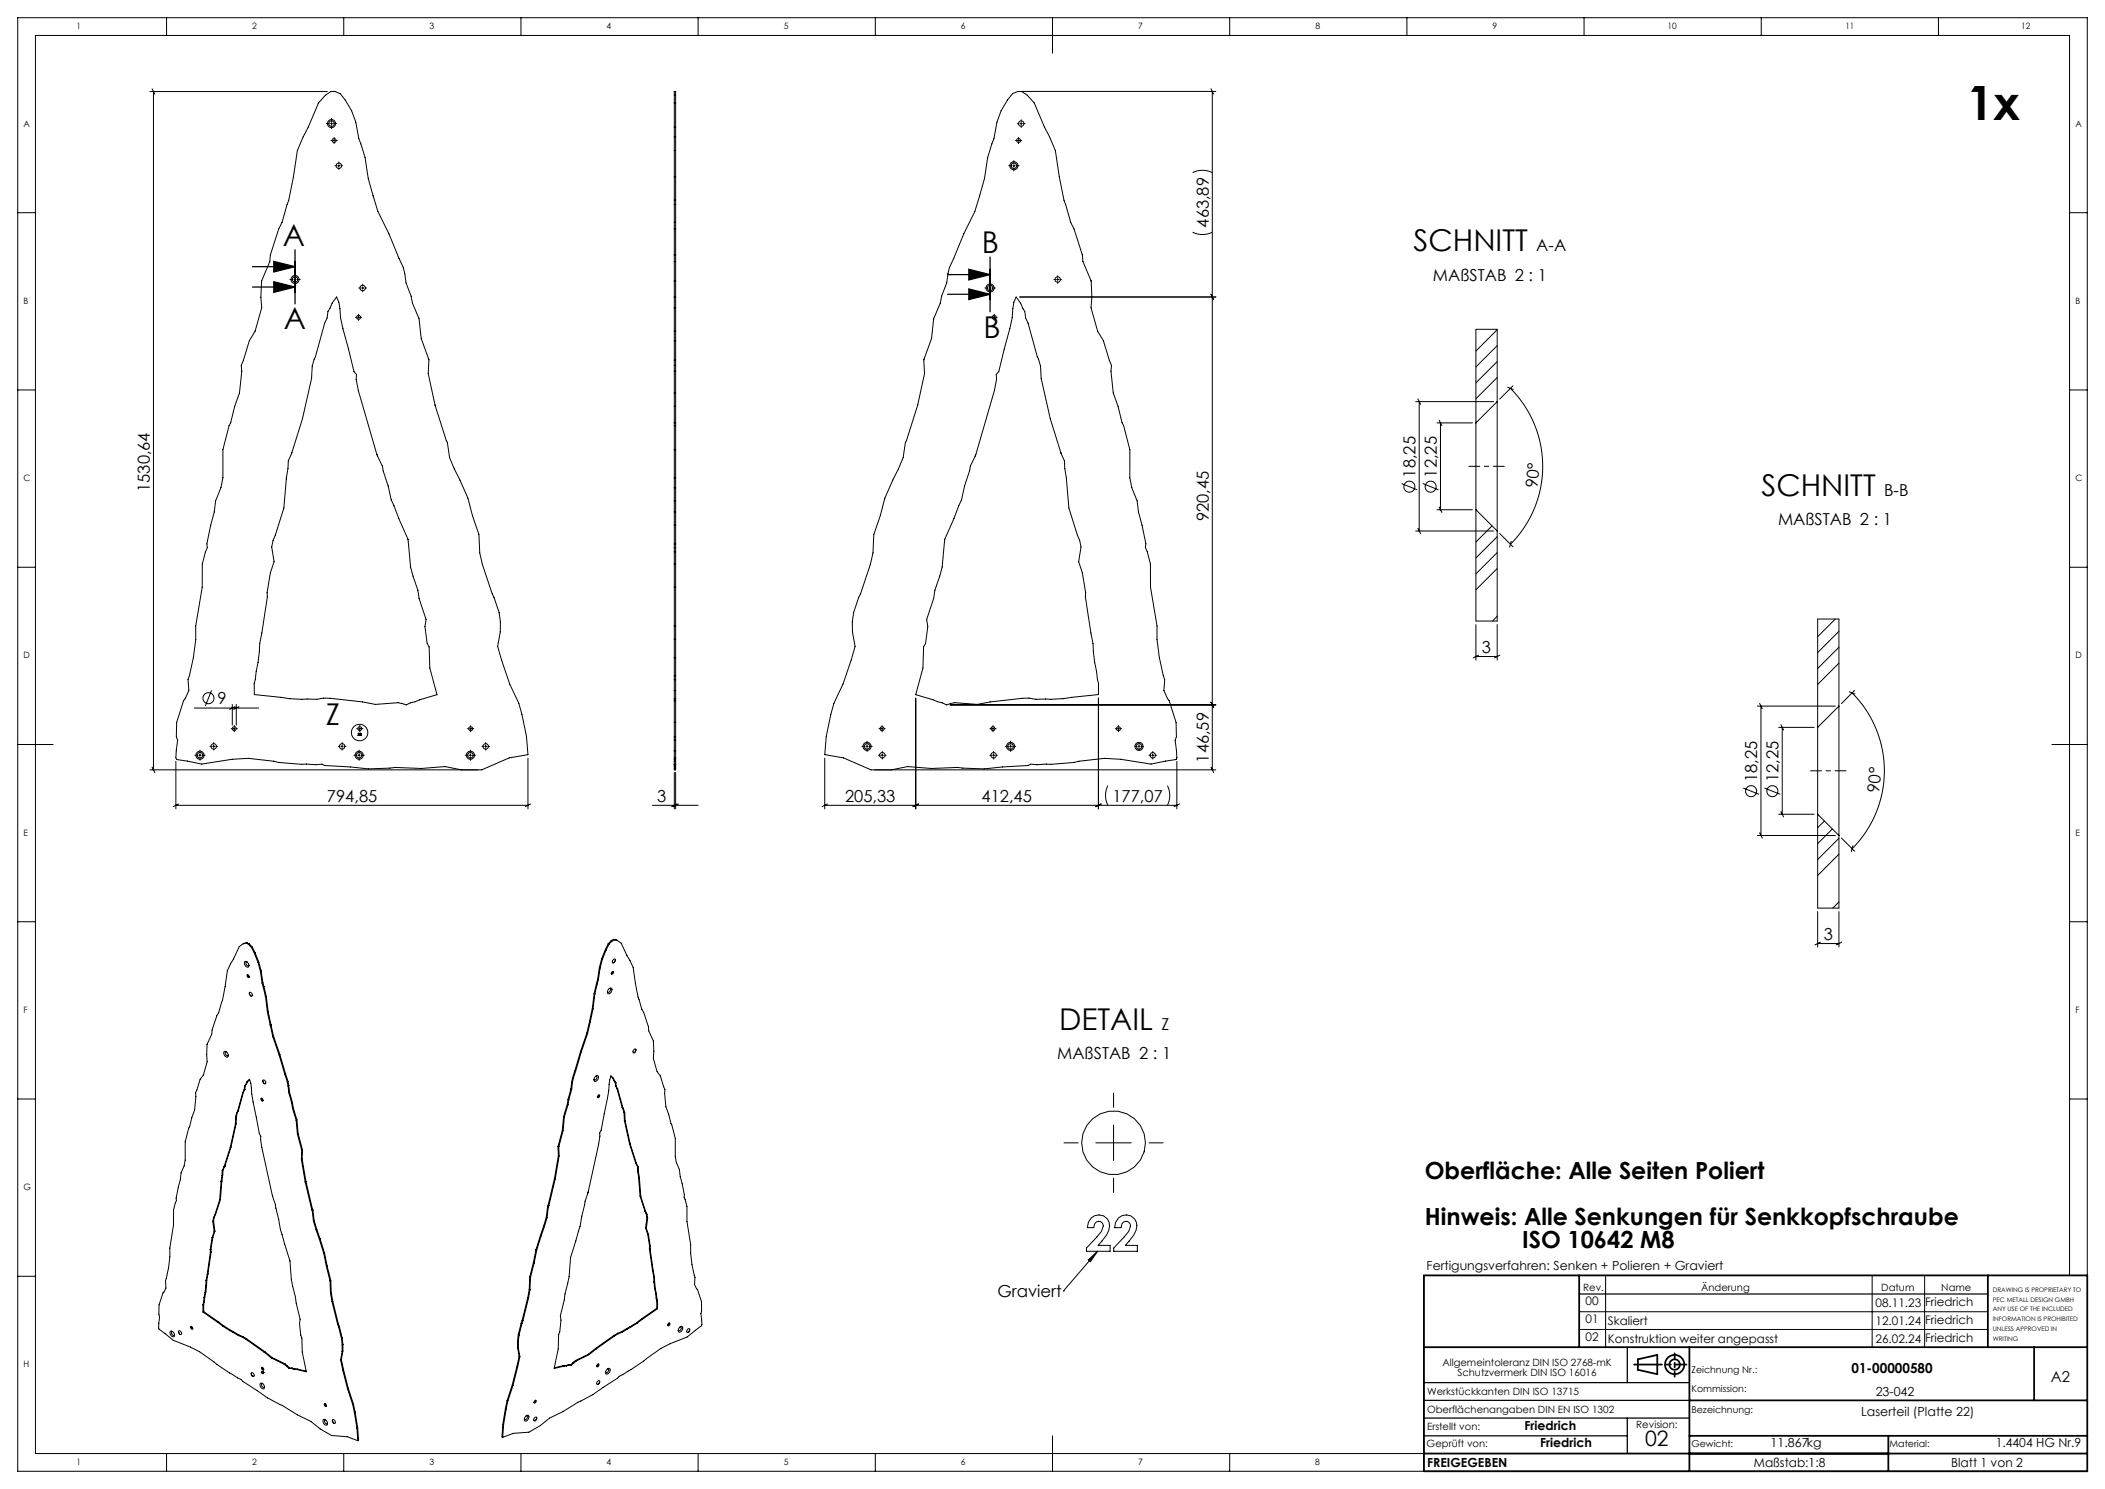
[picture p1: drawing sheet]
<svg xmlns="http://www.w3.org/2000/svg" width="594mm" height="420mm" viewBox="0 0 594 420" stroke-linecap="round" stroke-linejoin="round" font-family="sans-serif">
<g fill="none" stroke="#000" stroke-width=".28">
<path d="M47 5v5M97 5v5M147 5v5M197 5v5M247 5v5M297 5v10M347 5v5M397 5v5M447 5v5M497 5v5M547 5v5M42.3 25.8h50.1"/>
<path d="M42.9 25.1l.8 1.5M43.3 25.8v191.4M92.1 34.9h.8M93.2 34.9h.7M93.4 39.6h.3M93.5 33.4v.8M93.5 34.6v.6M93.5 35.5v.8M94 39.6h.6M94.2 34.9h.8M94.3 38.8v.2M94.3 39.3v.6"/>
<path d="M94.9 39.6h.3M190.3 25.8h.4v191.4h-.4zM190.3 38.6h.4M190.3 35.8h.4M190.3 29h.4M190.3 26.9h.4M286.6 39.6h.2M287.1 34.9h.4M287.1 39.6h.6M287.4 38.8v.2M287.4 39.3v.6M287.9 34.9h.6"/>
<path d="M288.1 39.6h.2M288.2 33.8v.4M288.2 34.6v.6M288.2 35.5v.4M288.3 25.8h54.8M288.8 34.9h.5M341.7 25l.8 1.6M342.1 25.8v191.4M5 60h5M94.3 40.3v.2M94.5 46.8h.5M95.3 46.8h.6"/>
<path d="M95.6 45.7v.4M95.6 46.4v.7M95.6 47.4v.4M96.2 46.8h.5M190.3 57.7h.4M190.3 56.5h.4M190.3 49.9h.4M190.3 42.5h.4M284.7 46.8h.8M285.8 46.8h.6M286.1 45.3v.8M286.1 46.4v.7"/>
<path d="M286.1 47.4v.8M286.7 46.8h.9M287.4 40.3v.2M336.5 48.7a6.2 6.2 0 0 1 5.6 0M584 60h5M81.8 78.8h.8M82.9 78.8h.7M83.3 77.4v.8M83.3 78.5v.7M83.3 79.5v.8M83.9 78.8h.8M190.3 79.3h.4"/>
<path d="M190.3 79.2h.4M190.3 73.8h.4M190.3 71.9h.4M190.3 64.6h.4M190.3 62.7h.4M279.4 79.8v.8M297.4 78.8h.4M298.2 78.8h.6M298.5 77.8v.4M298.5 78.5v.7M298.5 79.5v.4M299.1 78.8h.4"/>
<path d="M336.5 65.5a6.2 6.2 0 0 0 5.6 0M95 83.8l.6 1.4 .5 4.4 .7 3.1 3.1 12.1 .7 .8-.1 1.4 .6 3.2 5.2 18 1.6 3.2 .2 1.5 1.4 4.2 .9 3.9 4.7 11.2 .8 7.7 2 6.6 .4 2.3 1.9 6-.3 2 .6 4.7 .6 1 .2 5.9 2 7.5-7.5 2.3-1.2 .6-2.3-.6-6.4 .5-3.6-.7-9.1-1-1.8-.1-2 .4a53.9 53.9 0 0 1-10.1-.6l-7.5-.8-.1-3.1 1.1-5.9 .5-5.4 2.1-13.2v-1.1l.9-5.6 1-3.2-.6-4.1 .4-1.9 .6-1.4 2.4-7.7 1.3-13.3 .9-2.1 3.1-9.8 2.5-11.3 .2-3.5 3.5-12.1 .7-1.5 .2-1.8 1.2-2.4zM100.3 89.5h.3M100.9 89.5h.6M101.2 88.6v.3M101.2 89.2v.6M101.2 90.1v.3M101.3 81.2h.4M101.8 89.5h.3M102 81.2h.6M102.3 80.2v.4M102.3 80.9v.6"/>
<path d="M102.3 81.9v.4M103 81.2h.4M190.3 83.8h.4M190.3 96.1h.4M190.3 93.4h.4M190.3 86.8h.4M277.9 81.2h.9M279.1 81.2h.6M279.4 80.9v.6M279.4 81.9v.8M279.7 89.5h.2M280 81.2h.8"/>
<path d="M280.2 89.5h.7M280.5 88.6v.3M280.5 89.2v.6M280.5 90.1v.3M281.2 89.5h.2M286.7 83.8l1.3 1.7 1.2 2.4 .2 1.8 .7 1.5 3.5 12.1 .2 3.5 2.6 11.3 3 9.8 1 2.1 1.2 13.3 2.4 7.7 .7 1.4 .4 1.9-.7 4.1 1 3.2 1 5.6-.1 1.1 2.1 13.2 .5 5.4 1.1 5.9v3.1l-7.6 .8a40.8 40.8 0 0 1-12 .2l-11 1.1-3.6 .7-6.4-.5-2.3 .6-1.2-.6-7.5-2.3 2-7.5 .2-5.9 .6-1 .6-4.7-.3-2 2-6 .3-2.3 2.1-6.6 .7-7.7 4.7-11.2 .9-3.9 1.4-4.2 .2-1.5 1.6-3.2 5.2-18 .6-3.2-.1-1.4 .7-.8 3.2-12.1 .6-3.1 .5-4.4zM287.7 83.8h55.4M341.7 83l.8 1.5M422.5 93l-6 6M422.5 97.5l-6 6M5 110h5M190.3 119.2h.4"/>
<path d="M190.3 114.6h.4M190.3 110.8h.4M190.3 104.7h.4M190.3 103.1h.4M190.3 101.6h.4M399.5 113.3h22M400.1 112.5l.8 1.5M400.5 113.3v36.5M405.5 119.3h10M406.1 118.5l.8 1.5M406.5 119.3v24.5M416.5 119.3v24.5"/>
<path d="M422.5 102l-6 6M422.5 106.5l-6 6M422.5 113.3v36.5M422.5 113.3l-6 6M422.5 113.3v-20.4h-6v26.4M425.4 109.2l1.6 .7M426.2 109.5a31.1 31.1 0 0 1 0 44M426.9 108.8l-3.7 3.8M584 110h5M190.3 137.6h.4M190.3 134.8h.4M190.3 120h.4"/>
<path d="M190.3 126.8h.4M395.5 136.4l4.4 1.8M401.5 136.4l4.4 1.8M5 160h5M190.3 159.1h.4M190.3 155.6h.4M190.3 154.5h.4M190.3 153.4h.4M190.3 148.1h.4M190.3 144.4h.4M190.3 141.3h.4M399.5 149.8h22"/>
<path d="M400.1 149l.8 1.5M405.5 143.8h10M406.1 143l.8 1.5M416.5 143.8v31.4h6v-25.4M416.5 143.8l6 6M421 148.3l-4.5 4.6M422.5 151.4l-6 6M422.5 155.9l-6 6M423.2 150.5l3.7 3.7M426.4 152.7l-.4 1.6M584 160h5M190.3 176.6h.4"/>
<path d="M190.3 165.6h.4M416.5 176.2v10M422.5 173.8l-1.4 1.4M422.5 160.4l-6 6M422.5 176.2v10M517.9 174.6l-5 5M518.9 178.1l-6 6M54.8 199.7h18.2M59.7 194.7l-1.8 4.5M65.6 198.7v5.8M66.3 199.3l-1.5 .8M66.7 198.7v5.8"/>
<path d="M67.4 199.3l-1.5 .8M190.3 197.6h.4M190.3 197.1h.4M190.3 194.8h.4M190.3 190.6h.4M190.3 191.7h.4M190.3 185.5h.4M190.3 180.4h.4M258.4 196.9v31.3M268.1 198.8h75M310 196.9v31.3M341.7 198.1l.8 1.5"/>
<path d="M416.5 185.2h6M417.2 184.8l-1.5 .8M423.2 184.8l-1.5 .8M495.9 199.2h22M496.5 198.4l.8 1.5M496.9 199.2v36.5M518.9 182.6l-6 6M518.9 187.1l-6 6M518.9 199.2v-24.6h-6v30.6M518.9 199.2v36.5M518.9 199.2l-6 6M521.8 195.1l1.6 .7"/>
<path d="M522.6 195.4a31.1 31.1 0 0 1 0 44M523.3 194.7l-3.7 3.8M5 210h10M42.3 217.2h93.6l7.8-3.4 5.3-.9a44.4 44.4 0 0 0-5.2-19.9l-3.4-10.7a19.2 19.2 0 0 0-1.5-14.8l-2.8-8.3-.7-3.3-.3-5.1-1.8-5.4-1.3-4.9-5.1-11.4-.7-4.3a96.1 96.1 0 0 1-5.4-19.4l.2-3.9-2.1-6-.6-5.6-1.9-4.4-.4-2-1.4-3.7-.8-4.3-4-9.5-3.2-6.3-2.7-9.3-.9-6-1.7-5.3a20.9 20.9 0 0 0-5.3-12.7l-1.5-.6h-1.1l-1.6 1.1-1.9 2.1-6 13.5-1.1 7.4-1.3 6.6-1.9 6.2-.9 1.9-2.4 7.3-.2 1.9-2.3 5.5-.2 4.5 .2 3-1.8 6.6-1.6 2.7-2.3 7 .1 1.6-.6 6.1-1.4 3.8-3.3 12.2v8l-.6 2.8-1.5 3.7-.3 3.1-2.1 9 .1 1.1-.5 1.1-.9 3.5v6.5l-1.9 11a46.3 46.3 0 0 1-2.1 15.1l.2 3.1-1 2.3-.5 .5-2 6.2v4l.3 1-.4 2.9-.1 2.1 .2 .4 7.1 1.3 8.6-1.3 4.6-.3 7.2 .8a57.4 57.4 0 0 0 13.6 .8l.7 .4 7.2 .4 5.2 .6 7.5-.4 7.4 .3 6.7-.6 4.6 1M42.9 216.4l.8 1.5M49.6 214.8v13.4M55 213h.8M56.1 213h.6M56.4 211.6v.8M56.4 212.7v.6M56.4 213.7v.8M57.1 213h.8"/>
<path d="M59.2 210.5h.5M60 210.5h.6M60.3 209.5v.4M60.3 210.2v.6M60.3 211.2v.4M60.9 210.5h.5M65.2 205.5h.3M65.8 205.5h.6M66.1 204.7v.2M66.1 205.2v.6M66.1 206.2v.2M66.7 205.5h.3"/>
<path d="M95.5 210.5h.4M96.2 210.5h.7M96.5 209.5v.4M96.5 210.2v.6M96.5 211.2v.4M97.2 210.5h.4M99.9 213h.8M100.6 205.5h.3M101 213h.7M101.2 205.5h.6M101.3 211.6v.8M101.3 212.7v.6"/>
<path d="M101.3 213.7v.8M101.5 207.4l-.3-.1 .2-.4h-.3l.2 .1-.3 .4h.9l-.2-.1 .1-.5-.2 .1 .2 .1-.3 .4M101.5 204.7v.2M101.5 205.2v.6M101.5 206.2v.2M102 213h.8M102.1 205.5h.3M131.3 213h.8M131.9 205.5h.3M132.4 213h.7M132.5 205.5h.6M132.7 211.6v.8"/>
<path d="M132.7 212.7v.6M132.7 213.7v.8M132.8 204.7v.2M132.8 205.2v.6M132.8 206.2v.2M133.4 213h.8M133.4 205.5h.3M136 210.5h.4M136.7 210.5h.7M137.1 209.5v.4M137.1 210.2v.6M137.1 211.2v.4"/>
<path d="M137.7 210.5h.4M149 213.9v14.3M190.3 213.8h.4M190.3 214.2h.4M190.3 211.7h.4M190.3 208.8h.4M190.3 207.8h.4M190.3 203.8h.4M190.3 214.7h.4M190.3 215.5h.4M190.3 215.6h.4M190.3 215.7h.4"/>
<path d="M190.3 215.9h.4M190.3 216.3h.4M190.3 216.9h.4M190.3 217.9v10.3M190.7 217.9v10.3M232.7 213.9v14.3M243.2 210.5h.8M244.4 210.5h.6M244.7 209.1v.8M244.7 210.2v.6M244.7 211.2v.8M245.3 210.5h.8"/>
<path d="M247.9 213h.5M248 205.5h.3M248.6 205.5h.6M248.7 213h.6M248.9 204.7v.2M248.9 205.2v.6M248.9 206.2v.2M249 212v.4M249 212.7v.6M249 213.7v.4M249.5 205.5h.3M249.6 213h.5"/>
<path d="M251.5 217.2l4.6-1 6.8 .6 7.3-.3 7.5 .4 5.2-.6 7.2-.4 .7-.4 1.9 .2a71.3 71.3 0 0 0 11.8-1l7.1-.8 4.6 .3 8.6 1.3 7.1-1.3 .2-.4-.1-2.1-.4-2.9 .4-1-.1-4-2-6.2-.4-.5-1.1-2.3 .3-3.1a46.3 46.3 0 0 1-2.2-15.1l-1.8-11-.1-6.5-.9-3.5-.5-1.1 .2-1.1-2.1-9-.4-3.1-1.5-3.7-.6-2.8v-8l-3.3-12.2-1.4-3.8-.6-6.1 .2-1.6-2.3-7-1.7-2.7-1.8-6.6 .2-3-.2-4.5-2.3-5.5-.2-1.9-2.3-7.3-1-1.9-1.9-6.2-1.3-6.6-1.1-7.4-6-13.5-1.9-2.1-1.6-1.1h-1.1l-1.5 .6a20.9 20.9 0 0 0-5.2 12.7l-1.8 5.3-.9 6-2.7 9.3-3.1 6.3-4.1 9.4-.7 4.4-1.5 3.7-.4 2-1.8 4.4-.6 5.6-2.2 6 .2 3.9a96.1 96.1 0 0 1-5.4 19.4l-.6 4.3-5.2 11.4-1.3 4.9-1.8 5.4-.3 5.1-.7 3.3-2.8 8.3a19.2 19.2 0 0 0-1.5 14.8l-3.4 10.7a44.3 44.3 0 0 0-5.2 19.9l5.3 .9 7.8 3.4h97.3M279.3 213h.5M279.3 205.5h.3M279.9 205.5h.6M280.1 213h.6M280.2 204.7v.2M280.2 205.2v.6M280.2 206.2v.2M280.4 212v.4M280.4 212.7v.6M280.4 213.7v.4M280.8 205.5h.3"/>
<path d="M281 213h.5M283.7 210.5h.8M284.9 210.5h.6M285.2 209.1v.8M285.2 210.2v.6M285.2 211.2v.8M285.8 210.5h.8M314.7 205.5h.3M315.3 205.5h.6M315.6 204.7v.2M315.6 205.2v.6M315.6 206.2v.2"/>
<path d="M316.2 205.5h.3M320.3 210.5h.5M321.1 210.5h.6M321.4 209.5v.4M321.4 210.2v.6M321.4 211.2v.4M322 210.5h.5M324.2 213h.5M325 213h.6M325.3 212v.4M325.3 212.7v.6M325.3 213.7v.4"/>
<path d="M325.9 213h.5M332.1 214.8v13.4M341.7 216.4l.8 1.5M501.9 205.2h10M502.5 204.4l.8 1.5M502.9 205.2v24.5M512.9 205.2v24.5M579 210h10M49.6 227.2h99.4M50.4 226.8l-1.5 .7M149.7 226.8l-1.5 .7M184.1 227.2h12.9"/>
<path d="M191 226.8l-1.5 .7M191.4 226.8l-1.5 .7M232.7 227.2h99.4M233.5 226.8l-1.5 .7M259.2 226.8l-1.6 .7M310.7 226.8l-1.5 .7M312.6 221.6a6.2 6.2 0 0 0 0 5.6M329.4 221.6a6.2 6.2 0 0 1 0 5.6M332.9 226.8l-1.6 .7M491.9 222.3l4.5 1.8M495.9 235.7h22M496.5 234.9l.8 1.5"/>
<path d="M497.9 222.3l4.5 1.8M501.9 229.7h10M502.5 228.9l.8 1.5M512.9 229.7v26.4h6v-20.4M512.9 229.7l6 6M514.8 231.6l-1.9 1.9M517.1 233.8l-4.2 4.2M518.9 236.5l-6 6M519.6 236.4l3.7 3.7M522.9 238.6l-.5 1.6M5 260h5M512.9 257.1v10"/>
<path d="M518.9 254.4l-1.7 1.7M518.9 240.9l-6 6M518.9 257.1v10M584 260h5M68.6 266.2l-1.1 .8-3.4 6.8a43.9 43.9 0 0 1-2.4 11.8l-.5 .9-1.4 4.1v1.1l-1.4 2.9 .1 4.9-1.1 3.7-.9 1.2-1.3 3.8 .1 1.1-.4 3.9-.8 2-1.8 6.9v5.2l-.4 1.6-.8 1.9-.2 2-1.2 5.1 .1 .8-.8 2.5v4.3l-1.1 6.5a27.4 27.4 0 0 1-1.2 9.2l.1 2.1a10.5 10.5 0 0 0-1.8 8.1l-.1 3.5 4 3.2a31.9 31.9 0 0 1 12.3 6.7l3.6 2.5 3.3 1.9 .4 .4 7 4.7 4.3 2.2 4.1 2.6 3.8 1.8 2.6 2.2 3.3 1.8 4.4 .3 3 1.2M69.1 271.3a.95 .95 0 0 1 1 .4 .95 .95 0 0 1-.1 1.1l-.9-.5zM69.5 266l-.9 .2M69.5 266l.6 .4M69.7 265.9l-.2 .1M69.7 265.9l.6 .3M69.7 265.9l-1.1 .3M69.7 271.3a.52 .52 0 0 0-.2 .8 .52 .52 0 0 0 .7 .1"/>
<path d="M69.8 275l.4 .2a.32 .32 0 0 1 .2 .4 .32 .32 0 0 1-.4 .2 .32 .32 0 0 1-.2-.4zM69.9 275l.4 .6M70.1 266.4l.9 .9M70.3 266.2l-.2 .2M70.3 266.2l.9 1M70.4 279.9h.3l.4 .4a.41 .41 0 0 1-.1 .7 .41 .41 0 0 1-.6-.4zM71 267.3l.8 1.6M71.2 267.2l-.2 .1M71.2 267.2l.8 1.6M71.8 268.9l1 2.6M72 268.8l-.2 .1M72 268.8l1 2.6"/>
<path d="M72.8 271.5l.7 2.5M73 271.4l-.2 .1M73 271.4l.7 2.4M73.5 274l.5 3.3M73.7 273.8l-.2 .2M73.7 273.8l.5 3.4M74 277.3l.3 1.1M74.2 277.2l-.2 .1M74.2 277.2l.3 1.1M74.3 278.4l.7 2.9M74.5 278.3l-.2 .1M74.5 278.3l.7 2.9"/>
<path d="M168.3 277.4l.2 .1M168.3 277.4l-.6 2.9M168.5 277.5l-.6 2.9M168.6 276.2l.3 .2M168.6 276.2l-.3 1.2M168.9 276.4l-.4 1.1M169.1 272.9l.2 .1M169.1 272.9l-.5 3.3M169.3 273l-.4 3.4M169.8 270.4l.2 .1M169.8 270.4l-.7 2.5M170 270.5l-.7 2.5"/>
<path d="M170.8 267.8l.2 .2M170.8 267.8l-1 2.6M171 268l-1 2.5M171.6 266.2l.2 .1M171.6 266.2l-.8 1.6M171.8 279a.52 .52 0 0 1 .8-.2 .52 .52 0 0 1 0 .8l-.1 .2a.61 .61 0 0 1-.9 .5 .61 .61 0 0 1 0-1.1zM171.8 266.3l-.8 1.7M171.9 278.8a.52 .52 0 0 1 .2 .8 .52 .52 0 0 1-.7 .1M172.5 265.3l.2 .1M172.5 265.3l-.9 .9M172.7 274.2a.29 .29 0 0 1 .4-.1 .29 .29 0 0 1-.1 .5 .3 .3 0 0 1-.5 .2 .3 .3 0 0 1 .1-.5zM172.7 265.4l-.9 .9"/>
<path d="M172.9 274l-.4 .7M173.1 270.7a.4 .4 0 0 1 .6 0 .4 .4 0 0 1-.2 .6 .38 .38 0 0 1-.6 .3 .38 .38 0 0 1 0-.7zM173.1 265l.2 .1M173.1 265l-.6 .3M173.1 265l1.1 .3M173.3 265.1l-.6 .3M173.3 265.1l.9 .2M173.6 270.7l-.5 .9M174.2 265.3l1.1 .7 3.4 6.9a43.9 43.9 0 0 0 2.4 11.8l.5 .9 1.4 4 .1 1.2 1.3 2.8v5l1 3.7 .9 1.2 1.3 3.8-.1 1.1 .4 3.8 .8 2 1.9 6.9v5.2l.3 1.7 .8 1.9 .2 1.9 1.2 5.2-.1 .7 .8 2.6 .1 4.3 1 6.5a27.4 27.4 0 0 0 1.2 9.2l-.1 2.1a10.5 10.5 0 0 1 1.8 8.1l.2 3.4-4.1 3.2a31.9 31.9 0 0 0-12.2 6.8l-3.7 2.4-3.3 1.9-.4 .5-7 4.7-4.2 2.1-4.2 2.6-3.8 1.9-2.6 2.1-3.3 1.9-4.3 .3-3 1.1M512.9 266.1h6M513.7 265.8l-1.5 .7M519.7 265.8l-1.5 .7"/>
<path d="M63.2 296.6a.95 .95 0 0 1 1 .5 .95 .95 0 0 1-.1 1.1l-.8-.6zM63.9 296.7a.52 .52 0 0 0-.2 .7 .52 .52 0 0 0 .7 .2M70.3 280.1l.6 .9M75 281.3l.5 4.2M75.2 281.2l-.2 .1M75.2 281.2l.5 4.2M75.5 285.5l.8 3.8M75.7 285.4l-.2 .1M75.7 285.4l.8 3.8M76.3 289.3l.7 3.2M76.4 289l-.2 .1M76.5 289.2l-.2 .1"/>
<path d="M76.5 289.2l.7 3.2M77 292.5l1.8 5.1M77.2 292.4l-.2 .1M77.2 292.4l1.8 5.1M78.8 297.6l1.6 5.5M79 297.5l-.2 .1M79 297.5l1.6 5.4M163.8 296.5l.2 .2M163.8 296.5l-1.6 5.5M164 296.7l-1.6 5.4M165.6 291.4l.2 .1M165.6 291.4l-1.8 5.1"/>
<path d="M165.8 291.5l-1.8 5.2M166.3 288.2l.2 .2M166.3 288.2l-.7 3.2M166.4 288l.2 .2M166.5 288.4l-.7 3.1M166.6 288.2l-.1 .2M167.1 284.5l.2 .1M167.1 284.5l-.8 3.7M167.3 284.6l-.7 3.6M167.7 280.3l.2 .1M167.7 280.3l-.6 4.2M167.9 280.4l-.6 4.2"/>
<path d="M178.9 296a.4 .4 0 0 1 .6 .1 .4 .4 0 0 1-.2 .6 .38 .38 0 0 1-.6 .2 .38 .38 0 0 1 0-.6zM179.5 296.1l-.6 .9M5 310h5M66.4 317.1l-1.4 6.6M66.5 314.9l-.1 2.2M66.6 317l-.2 .1M66.6 317l-1.4 6.6M66.7 314.8l-.2 .1M66.7 314.8l-.1 2.2M66.8 313.8l-.3 1.1M67 313.5l-.2 .3M67 313.7l-.2 .1"/>
<path d="M67 313.7l-.3 1.1M67.2 313.3l-.2 .2M67.2 313.3l-.2 .4M68.5 308.1l-1.5 5.4M68.7 308l-.2 .1M68.7 308l-1.5 5.3M68.9 307.4l-.4 .7M69 306.3l-.1 1.1M69.1 307.3l-.2 .1M69.1 307.3l-.4 .7M69.2 306.2l-.2 .1M69.2 306.2l-.1 1.1"/>
<path d="M69.4 305.9l-.4 .4M69.6 305.8l-.2 .1M69.6 305.8l-.4 .4M69.7 305.1l.7-.7 .4 1.2a46.1 46.1 0 0 0 1.5 9.5l.9 4.7 .4 .7 .3 3.2 2.9 13.5 .9 2.6 .9 4.2a85.2 85.2 0 0 0 3.2 11.7l.4 5.3 2.5 11.1-.2 1.2 .4 3.3 .3 .8 .1 4 1.1 5.5-2.7-.6M69.7 305.1l-.3 .8M69.9 305l-.2 .1M69.9 305l-.3 .8M70.4 304.5l-.5 .5M73.6 309.8l.5 .2a.32 .32 0 0 1 .2 .4 .32 .32 0 0 1-.4 .2 .32 .32 0 0 1-.3-.4zM73.8 309.8l.4 .7M74.1 304.8l.6 .9M74.2 304.6h.3l.4 .4a.41 .41 0 0 1-.1 .7 .41 .41 0 0 1-.6-.4z"/>
<path d="M80.4 303.1l.7 2M80.6 302.9l-.2 .2M80.6 302.9l.7 2.1M81.1 305.1l.2 1.2M81.3 305l-.2 .1M81.3 305l.2 1.2M81.3 306.3l.2 1.9M81.5 308.2l.8 2.9M81.5 306.2l-.2 .1M81.5 306.2l.2 1.9M81.7 308.1l-.2 .1M81.7 308.1l.8 2.9"/>
<path d="M82.3 311.1l.2 1.5M82.5 311l-.2 .1M82.5 311l.2 1.4M82.5 312.6l1.1 3.4M82.7 312.4l-.2 .2M82.7 312.4l1.1 3.5M83.6 316l.3 3.9M83.8 315.9l-.2 .1M83.8 315.9l.3 3.8M83.9 319.9l1.2 4.5M84.1 319.7l-.2 .2M84.1 319.7l1.2 4.5"/>
<path d="M158.7 318.8l.2 .1M158.7 318.8l-1.2 4.5M158.9 318.9l-1.2 4.5M159 315l.2 .1M159 315l-.3 3.8M159.2 315.1l-.3 3.8M160.1 311.5l.2 .1M160.1 311.5l-1.1 3.5M160.3 311.6l-1.1 3.5M160.3 310.1l.2 .1M160.3 310.1l-.2 1.4M160.5 310.2l-.2 1.4"/>
<path d="M161.1 307.1l.2 .2M161.1 307.1l-.8 3M161.3 305.3l.2 .1M161.3 305.3l-.2 1.8M161.3 307.3l-.8 2.9M161.5 305.4l-.2 1.9M161.5 304.1l.3 .1M161.5 304.1l-.2 1.2M161.8 304.2l-.3 1.2M162.2 302l.2 .1M162.2 302l-.7 2.1M162.4 302.1l-.6 2.1"/>
<path d="M168 303.7a.52 .52 0 0 1 .8-.2 .52 .52 0 0 1 0 .8l-.1 .2a.61 .61 0 0 1-.9 .5 .61 .61 0 0 1 0-1zM168.1 303.6a.52 .52 0 0 1 .2 .7 .52 .52 0 0 1-.7 .1M168.8 309a.29 .29 0 0 1 .4 0 .29 .29 0 0 1-.1 .4 .3 .3 0 0 1-.5 .2 .3 .3 0 0 1 .1-.5zM169 308.8l-.4 .7M172.4 303.5l.5 .6M172.9 304.1l.2 .1M172.9 304.1l.4 .7M173.1 304.2l.4 .8M173.1 304.2l-.7-.7-.4 1.1a46.1 46.1 0 0 1-1.5 9.6l-.9 4.6-.4 .8-.3 3.1-2.9 13.5-.9 2.6-.9 4.2a85.1 85.1 0 0 1-3.2 11.7l-.4 5.3-2.5 11.1 .2 1.3-.4 3.3-.3 .8-.1 3.9-1.1 5.6 2.7-.7M173.3 304.8l.2 .2M173.3 304.8l.3 .4M173.5 305l.3 .4"/>
<path d="M173.6 305.2l.2 .2M173.6 305.2l.1 1.1M173.7 306.3l.2 .2M173.7 306.3l.4 .8M173.8 305.4l.1 1.1M173.9 306.5l.4 .7M174.1 307.1l.2 .1M174.1 307.1l1.5 5.3M174.3 307.2l1.5 5.3M175.6 312.4l.2 .1M175.6 312.4l.2 .3M175.8 312.7l.2 .2"/>
<path d="M175.8 312.7l.3 1.1M175.8 312.5l.2 .4M176 312.9l.3 1.1M176.1 313.8l.2 .2M176.1 313.8l.1 2.3M176.2 316.1l.2 .1M176.2 316.1l1.4 6.5M176.3 314l.1 2.2M176.4 316.2l1.5 6.5M314.2 308.4v4M314.2 317.4v10M584 310h5"/>
<path d="M62 338.4l-1.4 4.3M62.2 338.3l-.2 .1M62.2 338.3l-1.4 4.2M62.4 333.2v.1M62.4 333.3l-.4 5.1M62.6 333.1l-.2 .1M62.6 333.1v.1M62.6 333.2l-.2 .1M62.6 333.2l-.4 5.1M62.7 331.5l-.3 1.7M62.7 330.2v1.3M62.9 331.4l-.2 .1"/>
<path d="M62.9 331.4l-.3 1.7M62.9 330l-.2 .2M62.9 330v1.4M63.2 329.1l-.5 1.1M63.2 329v.1M63.4 329l-.2 .1M63.4 329l-.5 1M63.5 328.9l-.3 .1M63.5 328.9l-.1 .1M65 323.7l-1.8 5.3M65.2 323.6l-.2 .1M65.2 323.6l-1.7 5.3"/>
<path d="M85 327l1.1 6.4M85.1 324.4l.1 .1M85.2 324.5l-.2 2.5M85.2 326.8l-.2 .2M85.2 326.8l1.1 6.5M85.3 324.2l-.2 .2M85.3 324.2l.1 .2M85.4 324.4l-.2 .1M85.4 324.4l-.2 2.4M86.1 333.4l1.8 7.6M86.3 333.3l-.2 .1M86.3 333.3l1.8 7.6"/>
<path d="M154.7 339.9l.2 .2M154.7 339.9l-.2 .5M156.5 332.4l.2 .1M156.5 332.4l-1.8 7.5M156.5 332.3l.2 .1M156.5 332.3v.1M156.7 332.5l-1.8 7.6M156.7 332.4v.1M157.5 323.4l.2 .2M157.5 323.4l.1 2.5M157.5 323.3l.2 .1M157.5 323.3v.1"/>
<path d="M157.6 325.9l.2 .1M157.6 325.9l-1.1 6.4M157.7 323.6l.1 2.4M157.7 323.4v.2M157.8 326l-1.1 6.4M177.6 322.6l.3 .1M177.6 322.6l1.7 5.3M177.9 322.7l1.7 5.4M179.3 327.9l.3 .2M179.3 327.9l.1 .2M179.4 328.1l.2 .1M179.4 328.1l.5 1"/>
<path d="M179.6 328.1v.1M179.6 328.2l.5 1M179.9 329.1l.2 .1M179.9 329.1l.1 1.4M180 330.5l.2 .1M180 330.5l.2 1.6M180.1 329.2l.1 1.4M180.2 330.6l.2 1.6M180.2 332.2l.2 .2M180.2 332.2l.4 5.2M180.2 332.1l.2 .1M180.2 332.1v.1"/>
<path d="M180.4 332.4l.4 5.1M180.4 332.2v.2M180.6 337.4l.2 .1M180.6 337.4l1.4 4.2M180.8 337.5l1.4 4.2M300.2 322.4h4M309.2 322.4h10M314.2 332.4v4M324.2 322.4h4M5 360h5M58.5 359.5l-.4 1.7M58.7 359.3l-.2 .2"/>
<path d="M58.7 359.3l-.3 1.8M59.3 352.5l.1 .8M59.4 353.3l-.9 6.2M59.5 352.4l-.2 .1M59.5 352.4l.1 .8M59.6 353.2l-.2 .1M59.6 353.2l-.9 6.1M59.8 349.1l-.5 3.4M60.1 349l-.3 .1M60.1 349l-.6 3.4M60.1 344.5l.3 2.9M60.3 344.4l-.2 .1"/>
<path d="M60.3 344.4l.3 2.9M60.3 343.4l-.2 1.1M60.4 347.4l-.6 1.7M60.5 343.3l-.2 .1M60.5 343.3l-.2 1.1M60.6 342.7l-.3 .7M60.6 347.3l-.2 .1M60.6 347.3l-.5 1.7M60.8 342.5l-.2 .2M60.8 342.5l-.3 .8M87.9 341l.2 .4M88.1 341.4l.3 3"/>
<path d="M88.1 340.9l-.2 .1M88.1 340.9l.2 .4M88.3 341.3l-.2 .1M88.3 341.3l.4 3M88.4 344.4l.8 2.5M88.7 344.3l-.3 .1M88.7 344.3l.7 2.5M89.2 346.9l.9 2.6M89.4 346.8l-.2 .1M89.4 346.8l.9 2.6M90.1 349.5l1.3 4.1M90.3 349.4l-.2 .1"/>
<path d="M90.3 349.4l1.3 4.1M91.4 353.6l.7 3.6M91.6 353.5l-.2 .1M91.6 353.5l.7 3.6M92.1 357.2l1 4.1M92.3 357.1l-.2 .1M92.3 357.1l1 4.1M150.5 356.1l.2 .2M150.5 356.1l-1 4.1M150.7 356.3l-1 4.1M151.2 352.5l.2 .1M151.2 352.5l-.7 3.6"/>
<path d="M151.4 352.6l-.7 3.7M152.5 348.5l.2 .1M152.5 348.5l-1.3 4M152.7 348.6l-1.3 4M153.4 345.9l.2 .1M153.4 345.9l-.9 2.6M153.6 346l-.9 2.6M154.2 343.4l.2 .1M154.2 343.4l-.8 2.5M154.4 343.5l-.8 2.5M154.5 340.4l.2 .1M154.5 340.4l-.3 3"/>
<path d="M154.7 340.5l-.3 3M154.9 340.1l-.2 .4M182 341.6l.2 .1M182 341.6l.3 .8M182.2 346.4l.2 .1M182.2 346.4l.6 1.7M182.2 341.7l.4 .8M182.3 342.4l.3 .1M182.3 342.4l.3 1M182.4 346.5l.6 1.7M182.6 342.5l.2 1.1M182.6 343.4l.2 .2"/>
<path d="M182.6 343.4l-.4 3M182.8 343.6l-.4 2.9M182.8 348.1l.2 .1M182.8 348.1l.5 3.3M183 348.2l.5 3.3M183.2 352.2l.3 .1M183.2 352.2l.9 6.2M183.3 351.4l.2 .1M183.3 351.4l-.1 .8M183.5 352.3l.8 6.2M183.5 351.5v.8M184.1 358.4l.2 .1"/>
<path d="M184.1 358.4l.4 1.7M184.3 358.5l.4 1.8M307.1 355.4l2.6-2.5-2 3zM307.9 343.5a3.1 3.1 0 0 1 4-.3 3.1 3.1 0 0 1 1 3.9l-.6 1.2-2.4 3h3.4v1.6h-6.7v-.9l4.2-4.7 .5-1.5a1.28 1.28 0 0 0-.9-1.3 1.28 1.28 0 0 0-1.5 .7l-.3 1.1h-1.8l.3-1.5zM309.7 352.9l-9.6 11.2M315.6 343.5a3.1 3.1 0 0 1 4-.3 3.1 3.1 0 0 1 1 3.9l-.6 1.2-2.4 3h3.3v1.6h-6.6v-.9l4.2-4.7 .5-1.5a1.28 1.28 0 0 0-1-1.3 1.28 1.28 0 0 0-1.4 .7l-.3 1.1h-1.8l.3-1.5zM401.8 359.7v55.3M453.1 359.7v20.3M528.3 359.7v20.3M543.1 359.7v20.3M584 359.7v-349.7h-574v400h391.8M589 359.7v-354.7h-584v410h584"/>
<path d="M48.1 375.5a.95 .95 0 0 1 1 .5 .95 .95 0 0 1-.1 1.1l-.9-.6zM48.7 375.6a.52 .52 0 0 0-.2 .7 .52 .52 0 0 0 .7 .2M50.4 375.5l.5 .9M50.5 375.4h.2l.4 .4a.41 .41 0 0 1-.1 .7 .41 .41 0 0 1-.5-.5zM53.8 374.2l.5 .2a.32 .32 0 0 1 .1 .4 .32 .32 0 0 1-.4 .2 .32 .32 0 0 1-.2-.4zM54 374.1l.4 .7M57.3 368v2.1M57.3 370.1l4.2 3M57.4 367.4l-.1 .6M57.5 367.9l-.2 .1M57.5 367.9v2.1M57.5 370l-.2 .1"/>
<path d="M57.5 370l4.3 2.9M57.6 366l-.2 1.4M57.6 367.3l-.2 .1M57.6 367.3l-.1 .6M57.8 365.9l-.2 .1M57.8 365.9l-.2 1.4M57.9 364.5l-.3 1.5M58.1 364.4l-.2 .1M58.1 364.4l-.3 1.5M58.1 362.7l-.2 1.8M58.1 361.2v1.5M58.3 362.5l-.2 .2"/>
<path d="M58.3 362.5l-.2 1.9M58.4 361.1l-.3 .1M58.4 361.1l-.1 1.4M61.5 373.1l1.4 1M61.8 372.9l-.3 .2M61.8 372.9l1.4 1.1M62.9 374.1l2 1.2M63.2 374l-.3 .1M63.2 374l1.9 1.2M64.9 375.3l.8 .5M65.1 375.2l-.2 .1M65.1 375.2l.8 .5"/>
<path d="M65.7 375.8l1.5 .9M65.9 375.7l1.6 .9M65.9 375.7l-.2 .1M67.2 376.7l1.2 .4M67.5 376.6l-.3 .1M67.5 376.6l1.1 .4M68.4 377.1l1 .7M68.6 377l-.2 .1M68.6 377l1 .6M69.4 377.8l5.1 3.6M69.6 377.6l-.2 .2M69.6 377.6l5.2 3.7"/>
<path d="M93.1 361.3l.2 3.5M93.3 364.8l.4 2.3M93.3 361.2l-.2 .1M93.3 361.2l.2 3.4M93.5 364.6l-.2 .2M93.5 364.6l.4 2.4M93.7 367.1l1.6 6.4M93.9 367l-.2 .1M93.9 367l1.6 6.4M95.3 373.5l.2 .8M95.5 373.4l-.2 .1M95.5 373.4l.2 .7"/>
<path d="M95.5 374.3l.9 3.2M95.7 374.1l-.2 .2M95.7 374.1l.9 3.3M96.4 377.5l.2 1.9M96.6 379.4l-.1 1.8M96.6 377.4l-.2 .1M96.6 377.4l.2 1.9M96.8 379.3l-.2 .1M96.8 379.3v1.8M146 378.3l.3 .1M146 378.3l.1 1.8M146.2 376.5l.3 .1"/>
<path d="M146.2 376.5l-.2 1.8M146.3 378.4v1.9M146.5 376.6l-.2 1.8M147.1 373.2l.2 .1M147.1 373.2l-.9 3.3M147.3 373.3l-.8 3.3M147.3 372.4l.3 .1M147.3 372.4l-.2 .8M147.6 372.5l-.3 .8M148.9 366l.2 .2M148.9 366l-1.6 6.4M149.1 366.2l-1.5 6.3"/>
<path d="M149.3 363.7l.3 .1M149.3 363.7l-.4 2.3M149.5 360.2l.2 .2M149.5 360.2l-.2 3.5M149.6 363.8l-.5 2.4M149.7 360.4l-.1 3.4M173.2 376.7l.2 .1M173.2 376.7l-5.1 3.6M173.4 376.8l-5.1 3.7M174.2 376.1l.3 .1M174.2 376.1l-1 .6M174.5 376.2l-1.1 .6"/>
<path d="M175.4 375.7l.2 .1M175.4 375.7l-1.2 .4M175.6 375.8l-1.1 .4M176.9 374.7l.2 .1M176.9 374.7l-1.5 1M177.1 374.8l-1.5 1M177.7 374.3l.2 .1M177.7 374.3l-.8 .4M177.9 374.4l-.8 .4M179.7 373.1l.2 .1M179.7 373.1l-2 1.2M179.9 373.2l-2 1.2"/>
<path d="M181.1 372l.2 .1M181.1 372l-1.4 1.1M181.3 372.1l-1.4 1.1M184.5 360.1l.2 .2M184.5 360.1v1.5M184.5 361.6l.2 .1M184.5 361.6l.2 1.9M184.7 360.3v1.4M184.7 361.7l.2 1.9M184.7 363.5l.2 .1M184.7 363.5l.3 1.4M184.9 363.6l.3 1.4"/>
<path d="M185 364.9l.2 .1M185 364.9l.2 1.4M185.2 366.3l.2 .2M185.2 366.3l.1 .7M185.2 365l.2 1.5M185.3 369l.2 .1M185.3 369l-4.2 3M185.3 367l.3 .1M185.3 367v2M185.4 366.5l.2 .6M185.5 369.1l-4.2 3M185.6 367.1l-.1 2"/>
<path d="M188.6 373.3a.29 .29 0 0 1 .5 0 .29 .29 0 0 1-.2 .4 .3 .3 0 0 1-.4 .2 .3 .3 0 0 1 0-.5zM188.8 373.2l-.4 .7M191.8 374.4a.52 .52 0 0 1 .8-.2 .52 .52 0 0 1 0 .9l-.1 .1a.61 .61 0 0 1-.9 .5 .61 .61 0 0 1 0-1zM191.9 374.3a.52 .52 0 0 1 .2 .7 .52 .52 0 0 1-.7 .2M194.1 374.9a.4 .4 0 0 1 .6 .1 .4 .4 0 0 1-.2 .6 .38 .38 0 0 1-.6 .2 .38 .38 0 0 1 0-.6zM194.6 375l-.5 .9M300.1 364.1h.1M445.6 375h115.3M445.6 370h115.3M70.9 387.4l.5 .9M71 387.2h.2l.4 .4a.41 .41 0 0 1-.1 .7 .41 .41 0 0 1-.5-.4zM73.5 390.2a.95 .95 0 0 1 1 .5 .95 .95 0 0 1-.1 1.1l-.8-.6z"/>
<path d="M73.8 387.1h.1M73.8 387.2l.5 .3M73.8 385.7l.5 .2a.32 .32 0 0 1 .1 .4 .32 .32 0 0 1-.4 .2 .32 .32 0 0 1-.2-.4zM73.8 386.9h.2l.1 .4M73.8 386.9h.1M73.9 386.8l-.1 .1M73.9 387.1h.1M73.9 387.1h-.1M74 386.9h-.2M74 386.9v.1M74 386.9h-.1M74 386.9h.1"/>
<path d="M74 387l-.1 .1M74 387h.1M74 385.7l.4 .7M74.1 387.3h.1M74.1 387.1l.2-.1v.4M74.1 387.1h.1M74.1 390.3a.52 .52 0 0 0-.2 .7 .52 .52 0 0 0 .7 .2M74.2 387l-.1 .1M74.2 387.1h.1M74.2 387.2h.1M74.2 387.2l-.1 .1M74.3 387.1l-.1 .1"/>
<path d="M74.3 387.1h.1M74.3 387.4v.1M74.5 381.4l2.1 1.7M74.8 381.3l-.3 .1M74.8 381.3l2 1.6M76.6 383.1l3.6 1.7M76.8 382.9l-.2 .2M76.8 382.9l3.6 1.8M80.2 384.8l.7 .6M80.4 384.7l-.2 .1M80.4 384.7l.7 .5M80.9 385.4l.6 .6"/>
<path d="M81.1 385.2l-.2 .2M81.1 385.2l.6 .7M81.5 386h.7M81.7 385.9l-.2 .1M81.7 385.9h.7M82.2 386l.8 .2M82.4 385.9l-.2 .1M82.4 385.9l.8 .2M83 386.2l.7 .1M83.2 386.1l-.2 .1M83.2 386.1l.7 .1M83.9 386.2l-.2 .1"/>
<path d="M83.9 386.2l2.5 .6M91.5 396l.5 .1a.32 .32 0 0 1 .1 .5 .32 .32 0 0 1-.4 .1 .32 .32 0 0 1-.2-.3zM91.7 395.9l.4 .7M96.1 383.6l.6 2.9M96.3 383.5l-.2 .1M96.3 383.5l.6 2.9M96.5 381.2l-.4 2.4M96.7 386.5l1.4 5.2M96.8 381.1l-.3 .1M96.8 381.1l-.5 2.4M96.9 386.4l-.2 .1M96.9 386.4l1.4 5.2"/>
<path d="M98.1 391.7l1.4 4.4M98.3 391.6l-.2 .1M98.3 391.6l1.4 4.4M99.5 396.1l.5 2.3M99.7 396l-.2 .1M99.7 396l.5 2.3M100 398.4l.7 4.5M100.2 398.3l-.2 .1M100.2 398.3l.7 4.4M142.6 397.3l.2 .2M142.6 397.3l-.7 4.5M142.8 397.5l-.7 4.4"/>
<path d="M143.1 395l.2 .1M143.1 395l-.5 2.3M143.3 395.1l-.5 2.4M144.6 390.6l.2 .2M144.6 390.6l-1.5 4.4M144.8 390.8l-1.5 4.3M145.9 385.4l.2 .1M145.9 385.4l-1.3 5.2M146.1 380.1l.2 .2M146.1 380.1l.4 2.5M146.1 385.5l-1.3 5.3M146.3 380.3l.4 2.4"/>
<path d="M146.5 382.6l.2 .1M146.5 382.6l-.6 2.8M146.7 382.7l-.6 2.8M148.4 399.5a.52 .52 0 0 1 .8-.2 .52 .52 0 0 1-.1 .8v.2a.61 .61 0 0 1-1 .5 .61 .61 0 0 1 0-1zM148.5 399.4a.52 .52 0 0 1 .2 .7 .52 .52 0 0 1-.7 .1M150.9 395.1a.29 .29 0 0 1 .4 0 .29 .29 0 0 1-.1 .4 .3 .3 0 0 1-.5 .2 .3 .3 0 0 1 .1-.5zM150.9 399.9a.4 .4 0 0 1 .6 0 .4 .4 0 0 1-.2 .6 .38 .38 0 0 1-.6 .2 .38 .38 0 0 1 0-.6zM151.1 395l-.4 .6M151.5 399.9l-.6 .9M158.9 385.2l.2 .1M158.9 385.2l-2.5 .6M159.6 385.2l.3 .1"/>
<path d="M159.6 385.2h-.7M159.9 385.3h-.8M160.4 384.9l.2 .2M160.4 384.9l-.8 .3M160.6 385.1l-.7 .2M161.1 384.9l.2 .2M161.1 384.9h-.7M161.3 385.1h-.7M161.7 384.3l.3 .1M161.7 384.3l-.6 .6M162 384.4l-.7 .7M162.4 383.8l.2 .1"/>
<path d="M162.4 383.8l-.7 .5M162.6 383.9l-.6 .5M166 382l.2 .1M166 382l-3.6 1.8M166.2 382.1l-3.6 1.8M168.1 380.3l.2 .2M168.1 380.3l-2.1 1.7M168.3 380.5l-2.1 1.6M168.6 384.9a.29 .29 0 0 1 .4 0 .29 .29 0 0 1-.1 .4 .3 .3 0 0 1-.5 .2 .3 .3 0 0 1 .1-.5zM168.7 389.6a.4 .4 0 0 1 .6 .1 .4 .4 0 0 1-.2 .6 .38 .38 0 0 1-.6 .2 .38 .38 0 0 1 0-.7zM168.8 384.7l-.4 .7M169.2 389.6l-.5 .9"/>
<path d="M171.3 386.2a.52 .52 0 0 1 .8-.1 .52 .52 0 0 1 0 .8l-.1 .2a.61 .61 0 0 1-.9 .5 .61 .61 0 0 1 0-1.1zM171.4 386.1a.52 .52 0 0 1 .2 .7 .52 .52 0 0 1-.7 .2M47 410v5M91.2 400.5a.95 .95 0 0 1 1 .4 .95 .95 0 0 1-.1 1.1l-.8-.6zM91.9 400.5a.52 .52 0 0 0-.2 .7 .52 .52 0 0 0 .7 .2M93.8 400.6l.5 .9M93.9 400.4h.3l.3 .4a.41 .41 0 0 1 0 .7 .41 .41 0 0 1-.6-.4zM97 410v5M100.7 402.9l.3 3.5M100.9 402.7l-.2 .2M100.9 402.7l.3 3.6-.2 .1M141.9 401.8l.2 .1"/>
<path d="M141.9 401.8l-.3 3.5 .3 .1M142.1 401.9l-.2 3.5M147 410v5M197 410v5M247 410v5M297 405v10M347 410v5"/>
<circle cx="93.5" cy="34.9" r="1.14"/>
<circle cx="93.5" cy="34.9" r=".77"/>
<circle cx="94.3" cy="39.6" r=".56"/>
<circle cx="287.4" cy="39.6" r=".56"/>
<circle cx="288.2" cy="34.9" r=".77"/>
<circle cx="95.6" cy="46.8" r=".77"/>
<circle cx="286.1" cy="46.8" r=".77"/>
<circle cx="286.1" cy="46.8" r="1.14"/>
<circle cx="83.3" cy="78.8" r=".77"/>
<circle cx="83.3" cy="78.8" r="1.14"/>
<circle cx="298.5" cy="78.8" r=".77"/>
<circle cx="101.2" cy="89.5" r=".56"/>
<circle cx="102.3" cy="81.2" r=".77"/>
<circle cx="279.4" cy="81.2" r=".77"/>
<circle cx="279.4" cy="81.2" r="1.14"/>
<circle cx="280.5" cy="89.5" r=".56"/>
<circle cx="397.7" cy="137.3" r="1.56"/>
<circle cx="403.7" cy="137.3" r="1.56"/>
<circle cx="58.8" cy="196.9" r="1.56"/>
<circle cx="56.4" cy="213" r="1.14"/>
<circle cx="56.4" cy="213" r=".77"/>
<circle cx="60.3" cy="210.5" r=".77"/>
<circle cx="66.1" cy="205.5" r=".56"/>
<circle cx="96.5" cy="210.5" r=".77"/>
<circle cx="101.3" cy="213" r=".77"/>
<circle cx="101.3" cy="213" r="1.14"/>
<circle cx="101.5" cy="206.6" r="2.32"/>
<circle cx="101.5" cy="205.5" r=".56"/>
<circle cx="132.7" cy="213" r="1.14"/>
<circle cx="132.7" cy="213" r=".77"/>
<circle cx="132.8" cy="205.5" r=".56"/>
<circle cx="137.1" cy="210.5" r=".77"/>
<circle cx="244.7" cy="210.5" r="1.14"/>
<circle cx="244.7" cy="210.5" r=".77"/>
<circle cx="248.9" cy="205.5" r=".56"/>
<circle cx="249" cy="213" r=".77"/>
<circle cx="280.2" cy="205.5" r=".56"/>
<circle cx="280.4" cy="213" r=".77"/>
<circle cx="285.2" cy="210.5" r="1.14"/>
<circle cx="285.2" cy="210.5" r=".77"/>
<circle cx="315.6" cy="205.5" r=".56"/>
<circle cx="321.4" cy="210.5" r=".77"/>
<circle cx="321.4" cy="210.5" r="1.14"/>
<circle cx="325.3" cy="213" r=".77"/>
<circle cx="494.1" cy="223.2" r="1.56"/>
<circle cx="500.1" cy="223.2" r="1.56"/>
<circle cx="314.2" cy="322.4" r="9"/>
</g>
<g fill="none" stroke="#000" stroke-width=".35">
<path d="M71.3 75.2h12M77.3 73.7l6 1.5-6 1.5zM77.3 79.5l6 1.5-6 1.5zM83.3 70.5v15.2M267.4 77.5h12M273.4 76l6 1.5-6 1.5zM279.4 72.5v15.5M71.3 81h12M267.4 83h12M273.4 81.5l6 1.5-6 1.5zM445.6 365h115.3M459.2 380v10"/>
<path d="M401.8 400h74.9M401.8 390h74.9M401.8 395h74.9M459.2 400v10M401.8 405h57.4"/>
</g>
<g fill="none" stroke="#000" stroke-width=".5">
<path d="M401.8 359.7h187.2v55.3h-187.2zM445.6 359.7v20.3M560.9 359.7v20.3M401.8 380h187.2M476.7 380v35M574 380v15M462.2 383.4l5.5-1.2v5.4l-5.5-1.2zM476.7 395h112.3M401.8 410h187.2M476.7 405h112.3M532.9 405v10"/>
<circle cx="472.6" cy="384.9" r="2.72"/>
<circle cx="472.6" cy="384.9" r="1.47"/>
</g>
<path d="M461.1 384.9h14.8" fill="none" stroke="#000" stroke-width=".5" stroke-dasharray="15.2 1.3 1.3 1.3" stroke-dashoffset="7.4"/>
<path d="M472.6 381.7v6.6" fill="none" stroke="#000" stroke-width=".5" stroke-dasharray="15.2 1.3 1.3 1.3" stroke-dashoffset="13.8"/>
<path d="M424.5 131.5h-10M520.9 217.4h-10" fill="none" stroke="#000" stroke-width=".28" stroke-dasharray="15.2 1.3 1.3 1.3" stroke-dashoffset="12.1"/>
<g fill="#000">
<path d="M307.1 355.4l2.6-2.5-2 3z"/>
<path d="M77.3 73.7l6 1.5-6 1.5zM77.3 79.5l6 1.5-6 1.5z"/>
<path d="M273.4 76l6 1.5-6 1.5zM273.4 81.5l6 1.5-6 1.5z"/>
</g>
<text font-size="13.3" x="555.1" y="34">1x</text>
<g font-size="8.5">
<text x="79.9" y="69.5">A</text>
<text x="277.1" y="71.4">B</text>
<text x="398.9" y="70.9">SCHNITT</text>
<text x="80.1" y="92.9">A</text>
<text x="277.5" y="95.2">B</text>
<text x="497.1" y="139.9">SCHNITT</text>
<text x="91.9" y="204.6">Z</text>
<text x="298.9" y="290.6">DETAIL</text>
</g>
<g font-size="6.7">
<text x="402" y="332.7">Oberfläche: Alle Seiten Poliert</text>
<text x="402" y="345.6">Hinweis: Alle Senkungen für Senkkopfschraube</text>
<text x="429.5" y="352.1">ISO 10642 M8</text>
</g>
<text font-size="6" x="464.2" y="407.8">02</text>
<g font-size="4.7">
<text x="341.1" y="64.2" transform="rotate(-90 341.1 64.2)">463,89</text>
<text x="433.5" y="70.9">A-A</text>
<text x="404.4" y="79.1">MAßSTAB 2 : 1</text>
<text x="399.4" y="134.7" transform="rotate(-90 399.4 134.7)">18,25</text>
<text x="405.4" y="134.7" transform="rotate(-90 405.4 134.7)">12,25</text>
<text x="433.9" y="137.7" transform="rotate(-85 433.9 137.7)">90°</text>
<text x="42.3" y="138.8" transform="rotate(-90 42.3 138.8)">1530,64</text>
<text x="531.7" y="139.9">B-B</text>
<text x="341.1" y="147.1" transform="rotate(-90 341.1 147.1)">920,45</text>
<text x="501.7" y="148.1">MAßSTAB 2 : 1</text>
<text x="418.2" y="184.2">3</text>
<text x="61.4" y="198.6">9</text>
<text x="341.1" y="215.1" transform="rotate(-90 341.1 215.1)">146,59</text>
<text x="495.9" y="220.6" transform="rotate(-90 495.9 220.6)">18,25</text>
<text x="501.9" y="220.6" transform="rotate(-90 501.9 220.6)">12,25</text>
<text x="92.3" y="226.1">794,85</text>
<text x="185.4" y="226.1">3</text>
<text x="238.5" y="226.1">205,33</text>
<text x="277" y="226.1">412,45</text>
<text x="313.9" y="226.1">177,07</text>
<text x="530.3" y="223.6" transform="rotate(-85 530.3 223.6)">90°</text>
<text x="514.6" y="265.1">3</text>
<text x="327.7" y="290.5">Z</text>
<text x="298.3" y="298.8">MAßSTAB 2 : 1</text>
<text x="281.4" y="365.9">Graviert</text>
</g>
<text font-size="4.2" x="578.7" y="389.8">A2</text>
<text font-size="3.9" x="522.5" y="387.2">01-00000580</text>
<g font-size="3.5">
<text x="402.6" y="358.2">Fertigungsverfahren: Senken + Polieren + Graviert</text>
<text x="529.3" y="393.8">23-042</text>
<text x="525.2" y="399.3">Laserteil (Platte 22)</text>
<text x="430.2" y="403.4">Friedrich</text>
<text x="402.7" y="413.9">FREIGEGEBEN</text>
<text x="434.6" y="408.2">Friedrich</text>
<text x="494.9" y="413.9">Maßstab:1:8</text>
<text x="499.6" y="408.2">11.867kg</text>
<text x="550.6" y="413.9">Blatt 1 von 2</text>
<text x="563.2" y="408.2">1.4404 HG Nr.9</text>
</g>
<g font-size="3.3">
<text x="447.5" y="368.2">00</text>
<text x="529.2" y="368.8">08.11.23</text>
<text x="543.2" y="368.5">Friedrich</text>
<text x="447.5" y="373.2">01</text>
<text x="453.7" y="373.8">Skaliert</text>
<text x="529.2" y="373.8">12.01.24</text>
<text x="543.2" y="373.5">Friedrich</text>
<text x="447.5" y="378.2">02</text>
<text x="453.7" y="378.8">Konstruktion weiter angepasst</text>
<text x="529.2" y="378.8">26.02.24</text>
<text x="543.2" y="378.5">Friedrich</text>
</g>
<g font-size="2.8">
<text x="446.7" y="364.1">Rev.</text>
<text x="480" y="364.1">Änderung</text>
<text x="530.9" y="364.1">Datum</text>
<text x="547.8" y="364.1">Name</text>
<text x="407" y="385.2">Allgemeintoleranz DIN ISO 2768-mK</text>
<text x="411.3" y="388">Schutzvermerk DIN ISO 16016</text>
<text x="402.7" y="393.4">Werkstückkanten DIN ISO 13715</text>
<text x="402.7" y="398.6">Oberflächenangaben DIN EN ISO 1302</text>
<text x="402.7" y="403.4">Erstellt von:</text>
<text x="461.7" y="402.7">Revision:</text>
<text x="402.6" y="408.2">Geprüft von:</text>
</g>
<g font-size="2.7">
<text x="477.3" y="387.2">Zeichnung Nr.:</text>
<text x="477.3" y="392.7">Kommission:</text>
<text x="477.3" y="398.6">Bezeichnung:</text>
<text x="477.3" y="408.2">Gewicht:</text>
<text x="533.2" y="408.2">Material:</text>
</g>
<g font-size="2.5">
<text x="21.6" y="8.2">1</text>
<text x="71.2" y="8.2">2</text>
<text x="121.2" y="8.2">3</text>
<text x="171.2" y="8.2">4</text>
<text x="221.2" y="8.2">5</text>
<text x="271.2" y="8.2">6</text>
<text x="321.2" y="8.2">7</text>
<text x="371.2" y="8.2">8</text>
<text x="421.2" y="8.2">9</text>
<text x="470.5" y="8.2">10</text>
<text x="520.8" y="8.2">11</text>
<text x="570.3" y="8.2">12</text>
<text x="6.7" y="35.7">A</text>
<text x="585.7" y="35.7">A</text>
<text x="6.7" y="85.7">B</text>
<text x="585.7" y="85.7">B</text>
<text x="6.7" y="135.7">C</text>
<text x="585.7" y="135.7">C</text>
<text x="6.7" y="185.7">D</text>
<text x="585.7" y="185.7">D</text>
<text x="6.7" y="235.7">E</text>
<text x="585.7" y="235.7">E</text>
<text x="6.7" y="285.7">F</text>
<text x="585.7" y="285.7">F</text>
<text x="6.7" y="335.7">G</text>
<text x="6.7" y="385.7">H</text>
<text x="21.6" y="413.2">1</text>
<text x="71.2" y="413.2">2</text>
<text x="121.2" y="413.2">3</text>
<text x="171.2" y="413.2">4</text>
<text x="221.2" y="413.2">5</text>
<text x="271.2" y="413.2">6</text>
<text x="321.2" y="413.2">7</text>
<text x="371.2" y="413.2">8</text>
</g>
<g font-size="1.8">
<text x="562.4" y="364.4">DRAWING IS PROPRIETARY TO</text>
<text x="562.4" y="367.2">PEC METALL DESIGN GMBH</text>
<text x="562.4" y="369.9">ANY USE OF THE INCLUDED</text>
<text x="562.4" y="372.7">INFORMATION IS PROHIBITED</text>
<text x="562.4" y="375.4">UNLESS APPROVED IN</text>
<text x="562.4" y="378.2">WRITING</text>
</g>
</svg>
